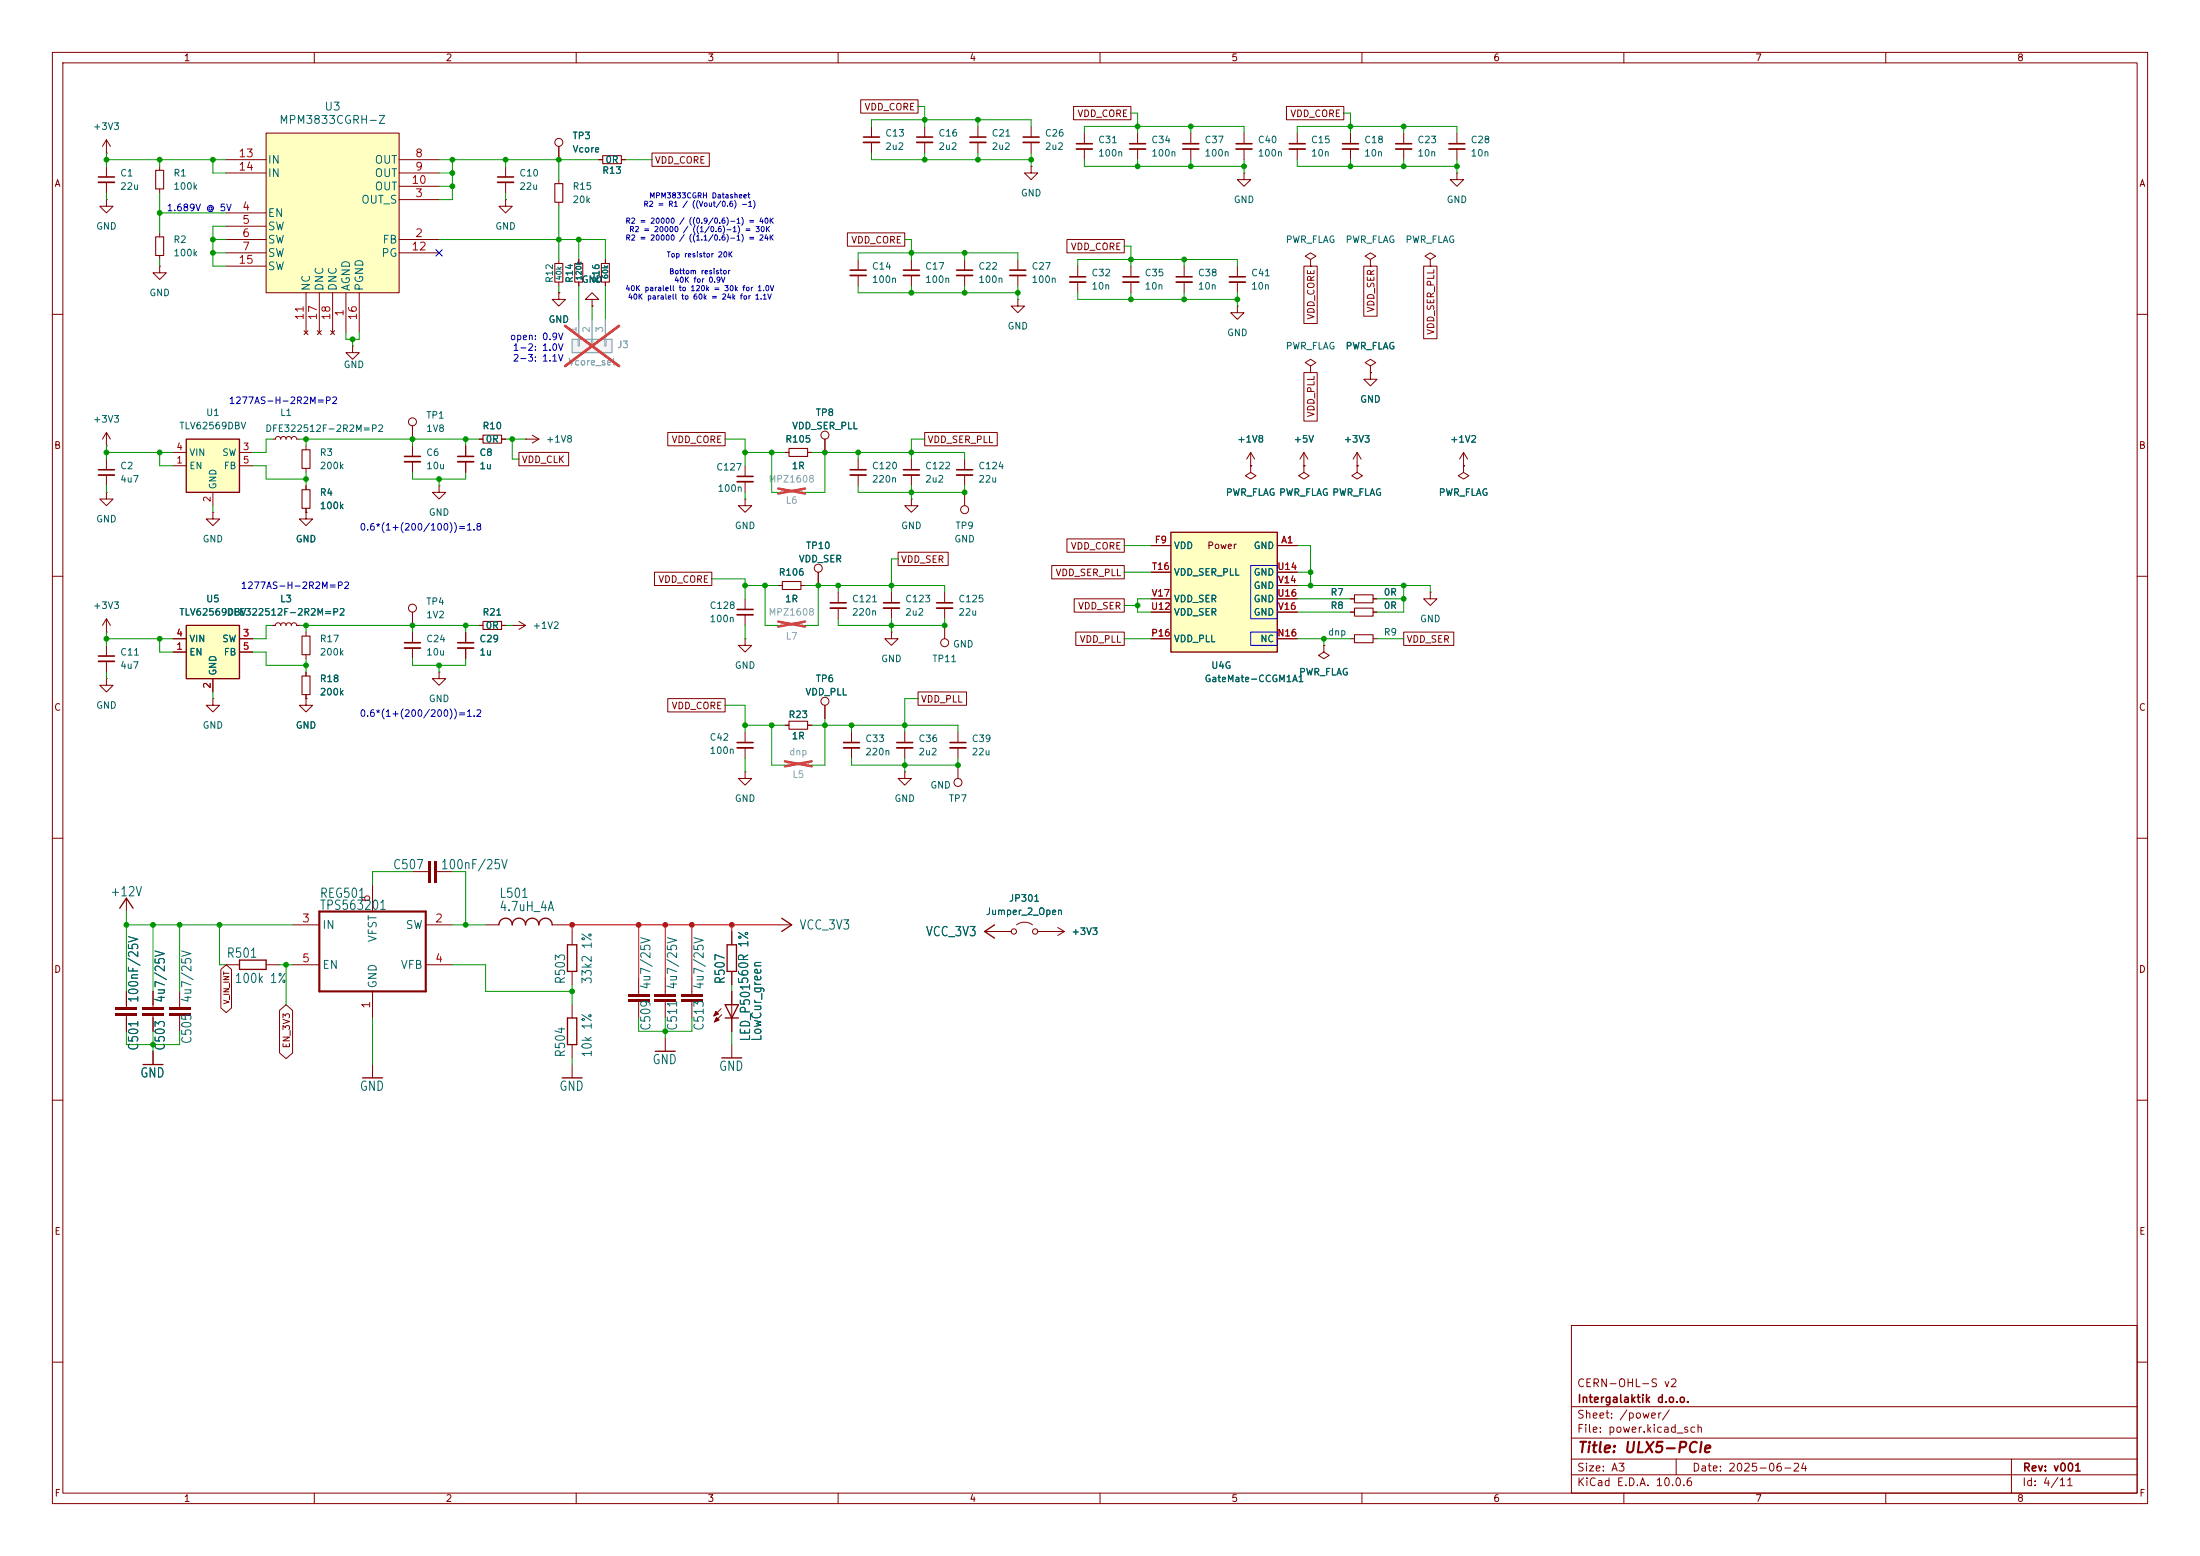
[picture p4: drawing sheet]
<svg xmlns="http://www.w3.org/2000/svg" width="420mm" height="297mm" viewBox="0 0 420 297" stroke-linecap="round" stroke-linejoin="round" font-family="sans-serif">
<g fill="none" stroke="#840000" stroke-width=".19">
<path d="M10 10h400v277h-400zM12 12h396v273h-396zM60 10v2M110 10v2M160 10v2M210 10v2M260 10v2M310 10v2M360 10v2M10 60h2M408 60h2M83.8 92.7v1.3h1.3l-1.3 1.3-1.3-1.3h1.3"/>
<path d="M83.8 92.7h.1M10 110h2M408 110h2M10 160h2M408 160h2M109.2 177.8v2.5M109.2 185.4v2.6M10 210h2M71.1 203.2v2.5M408 210h2M300 253h108v32h-108zM10 260h2"/>
<path d="M300 278.5h108M300 274.5h108M300 268.5h108M320 278.5v3M384 278.5v6.5M408 260h2M60 285v2M110 285v2M160 285v2M210 285v2M260 285v2M300 281.5h108"/>
<path d="M310 285v2M360 285v2"/>
</g>
<path d="M108.3 180.3h1.8v5.1h-1.8zM69.2 205.7h3.8" fill="none" stroke="#840000" stroke-width=".25"/>
<g fill="#840000">
<path d="M125 189.7h4v.5h-4z"/>
<path d="M125 190.8h4v.5h-4z"/>
</g>
<path d="M127 186.7v3M127 191.3v3" fill="none" stroke="#840000" stroke-width=".19"/>
<g fill="#840000">
<path d="M119.9 189.7h4.1v.5h-4.1z"/>
<path d="M119.9 190.8h4.1v.5h-4.1z"/>
</g>
<g fill="none" stroke="#840000" stroke-width=".19">
<path d="M20.3 29.2h.1M20.3 26.7l-.7 1.2M20.3 26.7l.8 1.2M20.3 26.7v2.5M20.3 94v1.3h1.3l-1.3 1.2-1.3-1.2h1.3M20.3 94h.1M20.3 87.6v2.1M20.3 90.7v2M58.4 97.8v1.3h1.3l-1.3 1.2-1.3-1.2h1.3M58.4 97.8h.1M58.4 92.7v.8M58.4 97v.8"/>
<path d="M78.7 81.3v2.5M78.7 85.1v2M78.7 88.1v2.1M88.9 85.1v2M88.9 88.1v2.1M91.4 83.8h.8M95.8 83.8h.7M139.7 177.8v2.5M121.9 186.7v3M121.9 191.3v3M127 198.1v2.6M137.7 192.5l-1.4 1.4"/>
<path d="M137.8 193.7l-1.4 1.4M139.7 185.4v2.6M139.7 189.2v7.7M139.7 199.4v2.5"/>
<circle cx="78.7" cy="80.5" r=".76"/>
</g>
<path d="M18.8 89.7h3M77.2 87.1h3.1M87.4 87.1h3" fill="none" stroke="#840000" stroke-width=".3"/>
<path d="M18.8 90.7h3M77.2 88.1h3.1M87.4 88.1h3" fill="none" stroke="#840000" stroke-width=".33"/>
<path d="M138.4 191.8h2.6l-1.3 2.5zM138.4 194.3h2.6M138.8 180.3h1.8v5.1h-1.8zM125.1 200.7h3.8M137.8 201.9h3.8" fill="none" stroke="#840000" stroke-width=".25"/>
<path d="M57.7 93.5h1.5v3.5h-1.5zM92.2 83.1h3.6v1.5h-3.6z" fill="none" stroke="#840000" stroke-width=".2"/>
<g fill="#840000" stroke="#840000" stroke-width=".19">
<path d="M136.7 193l.5 .5-.9 .4z"/>
<path d="M136.8 194.2l.5 .5-.9 .4z"/>
</g>
<g fill="#840000">
<path d="M130 189.7h4.1v.5h-4.1z"/>
<path d="M130 190.8h4.1v.5h-4.1z"/>
</g>
<path d="M52.1 83.8h.5l.1-.3 .4-.2 .3 .2 .2 .3 .1-.3 .4-.2 .4 .2 .1 .3 .2-.3 .3-.2 .4 .2 .1 .3 .2-.3 .3-.2 .4 .2 .1 .3h.5M92.7 176.5h2.5M105.4 176.5h2.5M109.2 191.8v2.5M109.2 199.4v2.5M132.1 186.7v3M132.1 191.3v3M109.2 203.2v2.5" fill="none" stroke="#840000" stroke-width=".19"/>
<path d="M95.2 176.5a1.27 1.27 0 0 1 1.3-1.2 1.27 1.27 0 0 1 1.3 1.2 1.27 1.27 0 0 1 1.3-1.2 1.27 1.27 0 0 1 1.2 1.2 1.27 1.27 0 0 1 1.3-1.2 1.27 1.27 0 0 1 1.3 1.2 1.27 1.27 0 0 1 1.2-1.2 1.27 1.27 0 0 1 1.3 1.2M108.3 194.3h1.8v5.1h-1.8zM107.3 205.7h3.8" fill="none" stroke="#840000" stroke-width=".25"/>
<g fill="#840000">
<path d="M82.8 164.3h.5v4.1h-.5z"/>
<path d="M81.8 164.3h.5v4.1h-.5z"/>
</g>
<path d="M20.3 85.1h.1M20.3 82.6l-.7 1.2M20.3 82.6l.8 1.2M20.3 82.6v2.5M78.7 166.4h3.1M83.3 166.4h3.1" fill="none" stroke="#840000" stroke-width=".19"/>
<path d="M35.6 83.8h10.1v10.2h-10.1z" fill="#ffffc2"/>
<path d="M35.6 83.8h10.1v10.2h-10.1zM149.2 175.3l1.9 1.2-1.9 1.3" fill="none" stroke="#840000" stroke-width=".25"/>
<g fill="none" stroke="#840000" stroke-width=".19">
<path d="M20.3 38.1v1.3h1.3l-1.3 1.2-1.3-1.2h1.3M20.3 38.1h.1M20.3 31.8v2M20.3 34.8v2M236.2 58.4v1.3h1.3l-1.3 1.3-1.3-1.3h1.3M236.2 58.4h.1M236.2 50.8v2M236.2 53.8v2.1M250.2 49.5l1-.6-1-.6-1 .6 1 .6v1.3M250.2 50.8h.1M261.6 49.5l1-.6-1-.6-1 .6 1 .6v1.3M261.6 50.8h.1"/>
<path d="M273 49.5l1.1-.6-1.1-.6-1 .6 1 .6v1.3M273 50.8h.1M250.2 69.9l1-.7-1-.6-1 .6 1 .7v1.2M250.2 71.1h.1M261.6 69.9l1-.7-1-.6-1 .6 1 .7v1.2M261.6 71.1h.1M261.6 71.1v1.3h1.3l-1.3 1.3-1.3-1.3h1.3M33 88.9h2.6M33 86.4h2.6M40.6 97.8v1.3h1.3l-1.3 1.2-1.2-1.2h1.2M40.6 97.8h.1M40.6 94v2.5"/>
<path d="M45.7 88.9h2.6M45.7 86.4h2.6M78.7 120.7v2M78.7 123.7v2M142.2 147.3v1.3h1.3l-1.3 1.3-1.2-1.3h1.2M142.2 147.3h.1M148.6 176.5h2.5"/>
</g>
<path d="M149.9 146.1h.5l.1-.4 .4-.2 .3 .2 .2 .4 .1-.4 .4-.2 .3 .2 .2 .4 .1-.4 .4-.2 .4 .2 .1 .4 .2-.4 .3-.2 .4 .2 .1 .4h.5" fill="none" stroke="#a1a1a1" stroke-width=".19"/>
<path d="M149.8 145.3l5.2 1M155 145.3l-5.2 1" fill="none" stroke="#e12e31" stroke-width=".46"/>
<path d="M18.8 33.8h3M234.7 52.8h3M77.2 122.7h3.1" fill="none" stroke="#840000" stroke-width=".3"/>
<path d="M18.8 34.8h3M234.7 53.8h3M77.2 123.7h3.1" fill="none" stroke="#840000" stroke-width=".33"/>
<path d="M50.8 25.4h25.4v30.5h-25.4z" fill="#ffffc2"/>
<g fill="none" stroke="#840000" stroke-width=".19">
<path d="M30.5 31.8v.7M30.5 36.1v.7M43.2 30.5h7.6M43.2 33h7.6M50.8 25.4h25.4v30.5h-25.4zM76.2 38.1h7.6M76.2 30.5h7.6M76.2 33h7.6M76.2 35.6h7.6M186.7 24.1v2.1M186.7 27.2v2M196.8 24.1v2.1"/>
<path d="M196.8 27.2v2M30.5 50.8v1.3h1.2l-1.2 1.2-1.3-1.2h1.3M30.5 50.8h.1M30.5 44.5v.7M30.5 48.8v.7M43.2 45.7h7.6M43.2 40.6h7.6M43.2 43.2h7.6M43.2 48.3h7.6M43.2 50.8h7.6M58.4 55.9v7.6M61 55.9v7.6"/>
<path d="M63.5 55.9v7.6M66 55.9v7.6M68.6 55.9v7.6M76.2 45.7h7.6M76.2 48.3h7.6M184.1 49.5v2.1M184.1 52.6v2M194.3 49.5v2.1M194.3 52.6v2M58 63.1l.8 .8M58.8 63.1l-.8 .8M60.6 63.1l.7 .8"/>
<path d="M61.3 63.1l-.7 .8M63.1 63.1l.8 .8M63.9 63.1l-.8 .8M67.3 66v1.3h1.3l-1.3 1.3-1.3-1.3h1.3M67.3 66h.1M142.2 95.3v1.2h1.3l-1.3 1.3-1.2-1.3h1.2M142.2 95.3h.1M142.2 88.9v2M142.2 91.9v2.1M149.9 86.4h.7M154.2 86.4h.7M157.5 83.8v2.6"/>
<path d="M174 95.3v1.2h1.3l-1.3 1.3-1.3-1.3h1.3M174 95.3h.1M174 87.6v2.1M174 90.7v2M184.1 87.6v2.1M184.1 90.7v2M184.1 94v2.5M97.8 119.4h.1M97.8 119.4h2.5M99.1 118.6l1.2 .8M100.3 119.4l-1.2 .7M172.7 147.3v1.3h1.3l-1.3 1.3-1.3-1.3h1.3"/>
<path d="M172.7 147.3h.1M182.9 146.1v2.5M188 177.8h5M194.1 176.5a2.54 2.54 0 0 1 3 0M198.1 177.8h5.1M200.7 177.8h.1M201.9 177l1.3 .8M203.2 177.8l-1.3 .8"/>
<circle cx="157.5" cy="83.1" r=".76"/>
<circle cx="184.1" cy="97.3" r=".76"/>
<circle cx="182.9" cy="149.4" r=".76"/>
<circle cx="193.5" cy="177.8" r=".51"/>
<circle cx="197.6" cy="177.8" r=".51"/>
</g>
<path d="M29.7 32.5h1.5v3.6h-1.5zM29.7 45.2h1.5v3.6h-1.5zM150.6 85.6h3.6v1.5h-3.6z" fill="none" stroke="#840000" stroke-width=".2"/>
<path d="M189.9 176.5l-1.9 1.3 1.9 1.3" fill="none" stroke="#840000" stroke-width=".25"/>
<path d="M185.2 26.2h3M195.3 26.2h3.1M182.6 51.6h3.1M192.8 51.6h3M140.7 90.9h3.1M172.5 89.7h3M182.6 89.7h3.1" fill="none" stroke="#840000" stroke-width=".3"/>
<path d="M185.2 27.2h3M195.3 27.2h3.1M182.6 52.6h3.1M192.8 52.6h3M140.7 91.9h3.1M172.5 90.7h3M182.6 90.7h3.1" fill="none" stroke="#840000" stroke-width=".33"/>
<path d="M148.6 94h.5l.1-.4 .4-.1 .4 .1 .1 .4 .2-.4 .3-.1 .4 .1 .1 .4 .2-.4 .3-.1 .4 .1 .1 .4 .2-.4 .4-.1 .3 .1 .2 .4h.5" fill="none" stroke="#a1a1a1" stroke-width=".19"/>
<path d="M148.6 93.2l5.1 1M153.7 93.2l-5.1 1" fill="none" stroke="#e12e31" stroke-width=".46"/>
<path d="M109.2 64.8h7.6v2.5h-7.6z" fill="#f0f0f0"/>
<path d="M109.2 64.8h7.6v2.5h-7.6z" fill="none" stroke="#a1a1a1" stroke-width=".25"/>
<path d="M110.4 64.8h.2v1.2h-.2zM110.5 61v3.8M112.9 64.8h.3v1.2h-.3zM113 61v3.8M115.4 64.8h.3v1.2h-.3zM115.6 61v3.8M148.6 119.4h.5l.1-.4 .4-.1 .4 .1 .1 .4 .2-.4 .3-.1 .4 .1 .1 .4 .2-.4 .3-.1 .4 .1 .1 .4 .2-.4 .4-.1 .3 .1 .2 .4h.5" fill="none" stroke="#a1a1a1" stroke-width=".19"/>
<path d="M107.9 62.2l10.3 7.7M118.2 62.2l-10.3 7.7M148.6 118.6l5.1 1M153.7 118.6l-5.1 1" fill="none" stroke="#e12e31" stroke-width=".46"/>
<g fill="none" stroke="#840000" stroke-width=".19">
<path d="M96.5 38.1v1.3h1.3l-1.3 1.2-1.3-1.2h1.3M96.5 38.1h.1M96.5 31.8v2M96.5 34.8v2M106.7 27.9v2.6M106.7 34.3v.8M106.7 38.6v.8M114.3 30.5h.8M118.6 30.5h.8M106.7 55.9v1.3h1.2l-1.2 1.2-1.3-1.2h1.3M106.7 55.9h.1M106.7 49.5v.8"/>
<path d="M106.7 53.8v.8M110.5 49.5v.8M110.5 53.8v.8M113 57.2h1.3l-1.3-1.3-1.2 1.3h1.2v1.2M113 58.4h.1M115.6 49.5v.8M115.6 53.8v.8M163.8 49.5v2.1M163.8 52.6v2M174 49.5v2.1M174 52.6v2M58.4 85.1v.8"/>
<path d="M58.4 89.4v.8M100.3 83.8h.1M100.3 83.8h2.6M101.6 83.1l1.3 .7M102.9 83.8l-1.3 .8M163.8 87.6v2.1M163.8 90.7v2M142.2 114.3v2M142.2 117.3v2.1M156.2 109.2v2.6M160 113v2.1M160 116.1v2"/>
<path d="M142.2 121.9v1.3h1.3l-1.3 1.3-1.2-1.3h1.2M142.2 121.9h.1M142.2 139.7v2M149.9 138.4h.7M154.2 138.4h.7M157.5 134.6v2.6M162.6 139.7v2M142.2 142.7v2.1M162.6 142.7v2.1"/>
<circle cx="106.7" cy="27.2" r=".76"/>
<circle cx="156.2" cy="108.5" r=".76"/>
<circle cx="157.5" cy="133.9" r=".76"/>
</g>
<path d="M95 33.8h3M162.3 51.6h3.1M172.5 51.6h3M162.3 89.7h3.1M140.7 116.3h3.1M158.5 115.1h3M140.7 141.7h3.1M161 141.7h3.1" fill="none" stroke="#840000" stroke-width=".3"/>
<path d="M95 34.8h3M162.3 52.6h3.1M172.5 52.6h3M162.3 90.7h3.1M140.7 117.3h3.1M158.5 116.1h3M140.7 142.7h3.1M161 142.7h3.1" fill="none" stroke="#840000" stroke-width=".33"/>
<path d="M105.9 35.1h1.5v3.5h-1.5zM115.1 29.7h3.5v1.5h-3.5zM105.9 50.3h1.5v3.5h-1.5zM109.7 50.3h1.6v3.5h-1.6zM114.8 50.3h1.5v3.5h-1.5zM57.7 85.9h1.5v3.5h-1.5zM150.6 137.7h3.6v1.5h-3.6z" fill="none" stroke="#840000" stroke-width=".2"/>
<g fill="#840000">
<path d="M27.2 192.3h4v.5h-4z"/>
<path d="M27.2 193.3h4v.5h-4z"/>
</g>
<g fill="none" stroke="#840000" stroke-width=".19">
<path d="M166.4 24.1v2.1M166.4 27.2v2M176.5 24.1v2.1M176.5 27.2v2M196.8 31.8v1.2h1.3l-1.3 1.3-1.2-1.3h1.2M196.8 31.8h.1M194.3 57.2v1.2h1.3l-1.3 1.3-1.3-1.3h1.3M194.3 57.2h.1M148.6 111.8h.8M152.9 111.8h.8M170.2 113v2.1M170.2 116.1v2"/>
<path d="M180.3 113v2.1M180.3 116.1v2M180.3 119.4v2.5M170.2 120.7v1.2h1.2l-1.2 1.3-1.3-1.3h1.3M170.2 120.7h.1M172.7 139.7v2M182.9 139.7v2M172.7 142.7v2.1M182.9 142.7v2.1M29.2 189.2v3.1M29.2 193.8v3.1"/>
<circle cx="180.3" cy="122.7" r=".76"/>
</g>
<path d="M149.4 111h3.5v1.5h-3.5z" fill="none" stroke="#840000" stroke-width=".2"/>
<path d="M164.8 26.2h3.1M175 26.2h3.1M168.7 115.1h3M178.8 115.1h3.1M171.2 141.7h3M181.4 141.7h3" fill="none" stroke="#840000" stroke-width=".3"/>
<path d="M164.8 27.2h3.1M175 27.2h3.1M168.7 116.1h3M178.8 116.1h3.1M171.2 142.7h3M181.4 142.7h3" fill="none" stroke="#840000" stroke-width=".33"/>
<path d="M223.5 101.6h20.3v22.9h-20.3z" fill="#ffffc2"/>
<path d="M223.5 101.6h20.3v22.9h-20.3z" fill="none" stroke="#840000" stroke-width=".25"/>
<g fill="none" stroke="#840000" stroke-width=".19">
<path d="M217.2 25.4v2M217.2 28.4v2.1M219.7 104.1h3.8M219.7 109.2h3.8M219.7 116.8h3.8M219.7 114.3h3.8M243.8 104.1h3.8M243.8 109.2h3.8M243.8 116.8h3.8M243.8 114.3h3.8M243.8 111.8h3.8M219.7 121.9h3.8"/>
<path d="M243.8 121.9h3.8"/>
</g>
<path d="M215.6 27.4h3.1" fill="none" stroke="#840000" stroke-width=".3"/>
<path d="M215.6 28.4h3.1" fill="none" stroke="#840000" stroke-width=".33"/>
<path d="M35.6 119.4h10.1v10.1h-10.1z" fill="#ffffc2"/>
<path d="M35.6 119.4h10.1v10.1h-10.1zM45.7 183.3h5.1v1.7h-5.1zM27.3 203.2h3.8" fill="none" stroke="#840000" stroke-width=".25"/>
<g fill="none" stroke="#840000" stroke-width=".19">
<path d="M237.5 33v1.3h1.3l-1.3 1.3-1.3-1.3h1.3M237.5 33h.1M237.5 25.4v2M237.5 28.4v2.1M247.6 25.4v2M247.6 28.4v2.1M257.8 25.4v2M257.8 28.4v2.1M268 25.4v2M268 28.4v2.1M278.1 25.4v2M278.1 28.4v2.1"/>
<path d="M205.7 50.8v2M205.7 53.8v2.1M238.8 88.9h.1M238.8 86.4l-.8 1.2M238.8 86.4l.7 1.2M238.8 86.4v2.5M279.4 88.9h.1M279.4 88.9v1.3l1 .6-1 .6-1-.6 1-.6M279.4 86.4l-.8 1.2M279.4 86.4l.8 1.2M279.4 86.4v2.5M20.3 118.1l-.7 1.3"/>
<path d="M20.3 118.1l.8 1.3M20.3 118.1v2.6M52.1 119.4h.5l.1-.4 .4-.1 .3 .1 .2 .4 .1-.4 .4-.1 .4 .1 .1 .4 .2-.4 .3-.1 .4 .1 .1 .4 .2-.4 .3-.1 .4 .1 .1 .4h.5M257.8 116.8h.8M257.8 114.3h.8M262.1 116.8h.8M262.1 114.3h.8M20.3 120.7h.1M33 124.5h2.6M33 121.9h2.6M40.6 133.4v1.2h1.3l-1.3 1.3-1.2-1.3h1.2M40.6 133.4h.1"/>
<path d="M40.6 129.5v2.6M45.7 124.5h2.6M45.7 121.9h2.6M58.4 120.7v.7M58.4 125v.7M58.4 128.3v.7M58.4 132.6v.8M83.8 128.3v1.2h1.3l-1.3 1.3-1.3-1.3h1.3M83.8 128.3h.1M252.7 123.2v1.3l1 .6-1 .6-1-.6 1-.6M252.7 123.2h.1M257.8 121.9h.8"/>
<path d="M262.1 121.9h.8M55.9 176.5h5.1M71.1 168.9v5.1M81.3 176.5h5.1M43.2 184.2h2.5M50.8 184.2h2.5M55.9 184.2h5.1M71.1 189.2v5.1M81.3 184.2h5.1M29.2 200.7v2.5"/>
</g>
<path d="M258.6 116.1h3.5v1.5h-3.5zM258.6 113.5h3.5v1.6h-3.5zM57.7 129h1.5v3.6h-1.5zM57.7 121.4h1.5v3.6h-1.5zM258.6 121.2h3.5v1.5h-3.5z" fill="none" stroke="#840000" stroke-width=".2"/>
<path d="M236 27.4h3M246.1 27.4h3.1M256.3 27.4h3M266.4 27.4h3.1M276.6 27.4h3.1M204.2 52.8h3.1" fill="none" stroke="#840000" stroke-width=".3"/>
<path d="M236 28.4h3M246.1 28.4h3.1M256.3 28.4h3M266.4 28.4h3.1M276.6 28.4h3.1M204.2 53.8h3.1" fill="none" stroke="#840000" stroke-width=".33"/>
<path d="M61 174h20.3v15.2h-20.3z" fill="none" stroke="#840000" stroke-width=".41"/>
<g fill="#840000">
<path d="M32.3 192.3h4v.5h-4z"/>
<path d="M32.3 193.3h4v.5h-4z"/>
</g>
<path d="M248.9 88.9v1.3l1 .6-1 .6-1-.6 1-.6M248.9 88.9h.1M34.3 189.2v3.1M34.3 193.8v3.1" fill="none" stroke="#840000" stroke-width=".19"/>
<g fill="#840000">
<path d="M22.1 192.3h4.1v.5h-4.1z"/>
<path d="M22.1 193.3h4.1v.5h-4.1z"/>
</g>
<g fill="none" stroke="#840000" stroke-width=".19">
<path d="M164.3 19h11v2.6h-11zM106.7 27.9v2.6M114.3 30.5h.8M118.6 30.5h.8M124.5 29.2h10.9v2.6h-10.9zM205 20.3h10.9v2.6h-10.9zM207 25.4v2M207 28.4v2.1M227.3 25.4v2M227.3 28.4v2.1M245.6 20.3h10.9v2.6h-10.9zM278.1 33v1.3h1.3l-1.3 1.3-1.2-1.3h1.2"/>
<path d="M278.1 33h.1M106.7 55.9h.1M110.5 49.5v.8M110.5 53.8v.8M113 58.4h.1M115.6 49.5v.8M115.6 53.8v.8M161.8 44.4h10.9v2.6h-10.9zM203.7 45.7h10.9v2.6h-10.9zM215.9 50.8v2M215.9 53.8v2.1M226.1 50.8v2"/>
<path d="M226.1 53.8v2.1M248.9 50.8h2.6v10.9h-2.6zM260.3 50.8h2.6v9.6h-2.6zM271.8 50.8h2.5v13.9h-2.5zM248.9 71.1h2.6v9.3h-2.6zM261.6 71.1h.1M58.4 97.8h.1M58.4 92.7v.8M58.4 97v.8M88.9 85.1v2M88.9 88.1v2.1M91.4 83.8h.8"/>
<path d="M95.8 83.8h.7M99.1 86.4h9.5v2.5h-9.5zM127.5 82.5h10.9v2.6h-10.9zM149.9 86.4h.7M154.2 86.4h.7M157.5 83.8v2.6M176.5 82.5h13.9v2.6h-13.9zM238.8 88.9v1.3l1 .6-1 .6-1.1-.6 1.1-.6M238.8 88.9h.1M248.9 88.9h.1M248.9 86.4l-.7 1.2M248.9 86.4l.8 1.2"/>
<path d="M248.9 86.4v2.5M259.1 88.9h.1M259.1 88.9v1.3l1 .6-1 .6-1-.6 1-.6M259.1 86.4l-.8 1.2M259.1 86.4l.7 1.2M259.1 86.4v2.5M279.4 88.9h.1M52.1 119.4h.5M56.6 119.4h.5M78.7 116.8v2.6M91.4 119.4h.8M95.8 119.4h.7"/>
<path d="M124.9 109.2h11v2.6h-11zM148.6 111.8h.8M152.9 111.8h.8M156.2 109.2v2.6M171.4 105.4h9.6v2.6h-9.6zM200.8 107.9h13.8v2.6h-13.8zM203.7 102.9h10.9v2.5h-10.9zM205.1 114.3h9.5v2.5h-9.5zM219.7 104.1h3.8M219.7 109.2h3.8M219.7 116.8h3.8M219.7 114.3h3.8"/>
<path d="M243.8 104.1h3.8M243.8 109.2h3.8M243.8 116.8h3.8M243.8 114.3h3.8M243.8 111.8h3.8M257.8 116.8h.8M257.8 114.3h.8M262.1 116.8h.8M262.1 114.3h.8M273 113v1.3h1.3l-1.3 1.3-1.2-1.3h1.2M273 113h.1M20.3 129.5v1.3h1.3l-1.3 1.3-1.3-1.3h1.3"/>
<path d="M20.3 129.5h.1M20.3 123.2v2M20.3 126.2v2.1M33 121.9h2.6M33 124.5h2.6M40.6 129.5v2.6M45.7 121.9h2.6M45.7 124.5h2.6M58.4 133.4v1.2h1.3l-1.3 1.3-1.3-1.3h1.3M58.4 133.4h.1M58.4 128.3v.7M58.4 132.6v.8"/>
<path d="M88.9 120.7v2M88.9 123.7v2M127.5 133.3h10.9v2.6h-10.9zM149.9 138.4h.7M154.2 138.4h.7M157.5 134.6v2.6M175.3 132.1h9.2v2.5h-9.2zM205.4 120.6h9.2v2.6h-9.2zM219.7 121.9h3.8M243.8 121.9h3.8M252.7 123.2h.1M268 120.6h9.5v2.6h-9.5z"/>
<path d="M24.1 171.5v2.5M139.7 177.8v2.5M188 177.8h5M198.1 177.8h2.6M200.7 177.8h.1M24.1 189.2v3.1M24.1 193.8v3.1M29.2 189.2v2.6M29.2 194.3v2.6M42.2 185l1-.8 1 .8v7.4l-1 .9-1-.9zM53.4 192.9l1.2-1.1 1.3 1.1v8.1l-1.3 1.1-1.2-1.1zM139.7 185.4v2.6"/>
<path d="M139.7 189.2v2.6M139.7 194.3v2.6M29.2 200.7v2.5"/>
<circle cx="78.7" cy="116.1" r=".76"/>
</g>
<path d="M205.5 27.4h3M225.8 27.4h3.1M214.4 52.8h3M224.5 52.8h3.1M18.8 125.2h3M87.4 122.7h3" fill="none" stroke="#840000" stroke-width=".3"/>
<path d="M205.5 28.4h3M225.8 28.4h3.1M214.4 53.8h3M224.5 53.8h3.1M18.8 126.2h3M87.4 123.7h3" fill="none" stroke="#840000" stroke-width=".33"/>
<path d="M22.9 173.4l1.2-1.9 1.3 1.9" fill="none" stroke="#840000" stroke-width=".25"/>
<path d="M92.2 118.6h3.6v1.5h-3.6z" fill="none" stroke="#840000" stroke-width=".2"/>
<g fill="none" stroke="#009600" stroke-width=".19">
<path d="M20.3 30.5h22.9M20.3 29.2v2.6M20.3 36.8v1.3M30.5 30.5v1.3M30.5 36.8v7.7M40.6 30.5v2.5h2.6M83.8 30.5h30.5M83.8 33h2.6M83.8 35.6h2.6M86.4 30.5v7.6h-2.6M96.5 30.5v1.3M96.5 36.8v1.3"/>
<path d="M106.7 30.5v3.8M106.7 39.4v10.1M119.4 30.5h5.1M166.4 24.1v-1.2h30.4v1.2M166.4 29.2v1.3h30.4M175.3 20.3h1.2v3.8M176.5 29.2v1.3M186.7 22.9v1.2M186.7 29.2v1.3M196.8 29.2v2.6M207 30.5v1.3h30.5M207 25.4v-1.3h30.5v1.3"/>
<path d="M215.9 21.6h1.3v3.8M217.2 30.5v1.3M227.3 24.1v1.3M227.3 30.5v1.3M237.5 30.5v2.5M247.6 30.5v1.3h30.5M247.6 25.4v-1.3h30.5v1.3M256.5 21.6h1.3v3.8M257.8 30.5v1.3M268 24.1v1.3M268 30.5v1.3M278.1 30.5v2.5"/>
<path d="M30.5 40.6h12.7M30.5 49.5v1.3M40.6 48.3h2.6M40.6 45.7h2.6M43.2 43.2h-2.6v7.6h2.6M83.8 45.7h31.8v3.8M106.7 54.6v1.3M110.5 45.7v3.8M110.5 54.6v6.4M113 58.4v2.6M115.6 54.6v6.4M163.8 49.5v-1.2h30.5v1.2"/>
<path d="M163.8 54.6v1.3h30.5M172.7 45.7h1.3v3.8M174 54.6v1.3M184.1 48.3v1.2M184.1 54.6v1.3M194.3 54.6v2.6M205.7 50.8v-1.3h30.5v1.3M205.7 55.9v1.3h30.5M214.6 47h1.3v3.8M215.9 55.9v1.3M226.1 49.5v1.3M226.1 55.9v1.3"/>
<path d="M236.2 55.9v2.5M66 63.5v1.3h2.6v-1.3M67.3 64.8v1.2M20.3 85.1v2.5M20.3 92.7v1.3M20.3 86.4h12.7M30.5 86.4v2.5h2.5M40.6 96.5v1.3M48.3 88.9h2.5v2.5h7.6M52.1 83.8h-1.3v2.6h-2.5M57.1 83.8h34.3M58.4 83.8v1.3"/>
<path d="M58.4 90.2v2.5M78.7 90.2v1.2h10.2v-1.2M78.7 83.8v1.3M83.8 91.4v1.3M88.9 83.8v1.3M96.5 83.8h3.8M97.8 83.8v3.8h1.3M138.4 83.8h3.8v5.1M142.2 94v1.3M142.2 86.4h7.7M147.3 86.4v7.6h1.3M154.9 86.4h29.2v1.2"/>
<path d="M157.5 86.4v7.6h-3.8M163.8 92.7v1.3h20.3v-1.3M163.8 86.4v1.2M174 92.7v2.6M176.5 83.8h-2.5v3.8M52.1 119.4h-1.3v2.5h-2.5M57.1 119.4h34.3M58.4 119.4v1.3M78.7 119.4v1.3M88.9 119.4v1.3M96.5 119.4h1.3M135.9 110.5h6.3v3.8"/>
<path d="M142.2 119.4v2.5M142.2 111.8h6.4M146 111.8v7.6h2.6M153.7 111.8h26.6v1.2M156.2 111.8v7.6h-2.5M160 118.1v1.3h20.3v-1.3M160 111.8v1.2M170.2 118.1v2.6M171.4 106.7h-1.2v6.3M214.6 109.2h5.1M214.6 104.1h5.1M214.6 115.6h2.6"/>
<path d="M219.7 114.3h-2.5v2.5h2.5M247.6 116.8h10.2M247.6 111.8h25.4v1.2M247.6 114.3h10.2M247.6 109.2h2.6M247.6 104.1h2.6v7.7M262.9 114.3h5.1M268 111.8v5h-5.1M20.3 120.7v2.5M20.3 128.3v1.2M20.3 121.9h12.7M30.5 121.9v2.6h2.5"/>
<path d="M40.6 132.1v1.3M48.3 124.5h2.5v2.5h7.6M58.4 125.7v2.6M78.7 125.7v1.3h10.2v-1.3M83.8 127v1.3M138.4 134.6h3.8v5.1M142.2 138.4h7.7M147.3 138.4v7.7h2.6M154.9 138.4h28v1.3M157.5 137.2v8.9h-2.6M162.6 138.4v1.3M175.3 133.4h-2.6v6.3"/>
<path d="M214.6 121.9h5.1M247.6 121.9h10.2M252.7 121.9v1.3M262.9 121.9h5.1M142.2 144.8v2.5M162.6 144.8v1.3h20.3v-1.3M172.7 144.8v2.5M24.1 176.5h31.8M24.1 174v15.2M29.2 176.5v12.7M34.3 176.5v12.7M41.9 176.5v7.7h1.3"/>
<path d="M78.7 166.4h-7.6v2.5M86.4 176.5h6.3M86.4 166.4h2.5v10.1M24.1 196.9v2.5h10.2v-2.5M29.2 196.9v3.8M53.3 184.2h2.6M54.6 184.2v7.6M71.1 194.3v8.9M86.4 184.2h6.3v5h16.5M109.2 188v3.8M121.9 194.3v2.6h10.2v-2.6M127 194.3v3.8"/>
<path d="M139.7 188v1.2M139.7 196.9v2.5M109.2 201.9v1.3"/>
</g>
<path d="M107.9 176.5h40.7M109.2 176.5v1.3M121.9 176.5v10.2M127 176.5v10.2M132.1 176.5v10.2M139.7 176.5v1.3" fill="none" stroke="#f00" stroke-width=".19"/>
<path d="M83.2 47.7l1.2 1.2M84.4 47.7l-1.2 1.2" fill="none" stroke="#000084" stroke-width=".19"/>
<path d="M238.8 108h5v10.1h-5zM238.8 120.7h5v2.5h-5z" fill="none" stroke="#0000c2" stroke-width=".19"/>
<path d="M110.5 61v3.8M113 61v3.8M115.6 61v3.8" fill="none" stroke="#a1a1a1" stroke-width=".19"/>
<path d="M107.9 62.2l10.3 7.7M118.2 62.2l-10.3 7.7" fill="none" stroke="#e12e31" stroke-width=".46"/>
<g fill="#009600" stroke="#009600" stroke-width=".19">
<circle cx="278.1" cy="31.8" r=".46"/>
<circle cx="227.3" cy="24.1" r=".46"/>
<circle cx="257.8" cy="24.1" r=".46"/>
<circle cx="268" cy="24.1" r=".46"/>
<circle cx="257.8" cy="31.8" r=".46"/>
<circle cx="215.9" cy="49.5" r=".46"/>
<circle cx="217.2" cy="31.8" r=".46"/>
<circle cx="215.9" cy="57.2" r=".46"/>
<circle cx="217.2" cy="24.1" r=".46"/>
<circle cx="250.2" cy="109.2" r=".46"/>
<circle cx="268" cy="114.3" r=".46"/>
<circle cx="268" cy="111.8" r=".46"/>
<circle cx="250.2" cy="111.8" r=".46"/>
<circle cx="252.7" cy="121.9" r=".46"/>
<circle cx="226.1" cy="49.5" r=".46"/>
<circle cx="236.2" cy="57.2" r=".46"/>
<circle cx="226.1" cy="57.2" r=".46"/>
<circle cx="237.5" cy="31.8" r=".46"/>
<circle cx="227.3" cy="31.8" r=".46"/>
<circle cx="268" cy="31.8" r=".46"/>
<circle cx="176.5" cy="30.5" r=".46"/>
<circle cx="174" cy="48.3" r=".46"/>
<circle cx="174" cy="86.4" r=".46"/>
<circle cx="174" cy="55.9" r=".46"/>
<circle cx="174" cy="94" r=".46"/>
<circle cx="106.7" cy="45.7" r=".46"/>
<circle cx="184.1" cy="94" r=".46"/>
<circle cx="162.6" cy="138.4" r=".46"/>
<circle cx="172.7" cy="146.1" r=".46"/>
<circle cx="109.2" cy="189.2" r=".46"/>
<circle cx="127" cy="196.9" r=".46"/>
<circle cx="88.9" cy="176.5" r=".46"/>
<circle cx="78.7" cy="83.8" r=".46"/>
<circle cx="88.9" cy="83.8" r=".46"/>
<circle cx="83.8" cy="91.4" r=".46"/>
<circle cx="97.8" cy="83.8" r=".46"/>
<circle cx="67.3" cy="64.8" r=".46"/>
<circle cx="96.5" cy="30.5" r=".46"/>
<circle cx="106.7" cy="30.5" r=".46"/>
<circle cx="86.4" cy="35.6" r=".46"/>
<circle cx="86.4" cy="30.5" r=".46"/>
<circle cx="86.4" cy="33" r=".46"/>
<circle cx="110.5" cy="45.7" r=".46"/>
<circle cx="170.2" cy="119.4" r=".46"/>
<circle cx="160" cy="111.8" r=".46"/>
<circle cx="156.2" cy="111.8" r=".46"/>
<circle cx="170.2" cy="111.8" r=".46"/>
<circle cx="142.2" cy="111.8" r=".46"/>
<circle cx="146" cy="111.8" r=".46"/>
<circle cx="182.9" cy="146.1" r=".46"/>
<circle cx="180.3" cy="119.4" r=".46"/>
<circle cx="172.7" cy="138.4" r=".46"/>
<circle cx="217.2" cy="115.6" r=".46"/>
<circle cx="147.3" cy="86.4" r=".46"/>
<circle cx="157.5" cy="86.4" r=".46"/>
<circle cx="163.8" cy="86.4" r=".46"/>
<circle cx="142.2" cy="86.4" r=".46"/>
<circle cx="184.1" cy="48.3" r=".46"/>
<circle cx="186.7" cy="22.9" r=".46"/>
<circle cx="194.3" cy="55.9" r=".46"/>
<circle cx="176.5" cy="22.9" r=".46"/>
<circle cx="186.7" cy="30.5" r=".46"/>
<circle cx="196.8" cy="30.5" r=".46"/>
<circle cx="184.1" cy="55.9" r=".46"/>
<circle cx="147.3" cy="138.4" r=".46"/>
<circle cx="157.5" cy="138.4" r=".46"/>
<circle cx="142.2" cy="138.4" r=".46"/>
<circle cx="58.4" cy="91.4" r=".46"/>
<circle cx="58.4" cy="83.8" r=".46"/>
<circle cx="30.5" cy="86.4" r=".46"/>
<circle cx="20.3" cy="86.4" r=".46"/>
<circle cx="20.3" cy="30.5" r=".46"/>
<circle cx="30.5" cy="30.5" r=".46"/>
<circle cx="30.5" cy="40.6" r=".46"/>
<circle cx="40.6" cy="45.7" r=".46"/>
<circle cx="40.6" cy="48.3" r=".46"/>
<circle cx="40.6" cy="30.5" r=".46"/>
<circle cx="88.9" cy="119.4" r=".46"/>
<circle cx="78.7" cy="119.4" r=".46"/>
<circle cx="83.8" cy="127" r=".46"/>
<circle cx="54.6" cy="184.2" r=".46"/>
<circle cx="30.5" cy="121.9" r=".46"/>
<circle cx="58.4" cy="119.4" r=".46"/>
<circle cx="20.3" cy="121.9" r=".46"/>
<circle cx="58.4" cy="127" r=".46"/>
<circle cx="29.2" cy="176.5" r=".46"/>
<circle cx="34.3" cy="176.5" r=".46"/>
<circle cx="41.9" cy="176.5" r=".46"/>
<circle cx="29.2" cy="199.4" r=".46"/>
<circle cx="24.1" cy="176.5" r=".46"/>
</g>
<g fill="#f00" stroke="#f00" stroke-width=".19">
<circle cx="139.7" cy="176.5" r=".46"/>
<circle cx="132.1" cy="176.5" r=".46"/>
<circle cx="127" cy="176.5" r=".46"/>
<circle cx="121.9" cy="176.5" r=".46"/>
<circle cx="109.2" cy="176.5" r=".46"/>
</g>
<text font-size="2" fill="#840000" x="301" y="277.8">Title: ULX5-PCIe</text>
<g font-size="1.8" fill="#006464">
<text x="74.9" y="166.4">C507</text>
<text x="84.1" y="166.4">100nF/25V</text>
<text x="21" y="171.5">+12V</text>
<text x="60.9" y="171.8">REG501</text>
<text x="95.2" y="171.8">L501</text>
<text x="60.9" y="174.1">TPS563201</text>
<text x="95.2" y="174.4">4.7uH_4A</text>
<text x="152.5" y="177.9">VCC_3V3</text>
<text x="176.6" y="179.2">VCC_3V3</text>
<text x="43.2" y="183.3">R501</text>
<text x="26.8" y="191.5" transform="rotate(-90 26.8 191.5)">100nF/25V</text>
<text x="31.9" y="191.5" transform="rotate(-90 31.9 191.5)">4u7/25V</text>
<text x="37" y="191.5" transform="rotate(-90 37 191.5)">4u7/25V</text>
<text x="44.7" y="188.1">100k 1%</text>
<text x="108.3" y="188" transform="rotate(-90 108.3 188)">R503</text>
<text x="113.4" y="188" transform="rotate(-90 113.4 188)">33k2 1%</text>
<text x="124.6" y="189" transform="rotate(-90 124.6 189)">4u7/25V</text>
<text x="129.7" y="189" transform="rotate(-90 129.7 189)">4u7/25V</text>
<text x="134.8" y="189" transform="rotate(-90 134.8 189)">4u7/25V</text>
<text x="138.8" y="188" transform="rotate(-90 138.8 188)">R507</text>
<text x="124.6" y="196.9" transform="rotate(-90 124.6 196.9)">C509</text>
<text x="129.7" y="196.9" transform="rotate(-90 129.7 196.9)">C511</text>
<text x="134.8" y="196.9" transform="rotate(-90 134.8 196.9)">C513</text>
<text x="26.8" y="200.7" transform="rotate(-90 26.8 200.7)">C501</text>
<text x="31.9" y="200.7" transform="rotate(-90 31.9 200.7)">C503</text>
<text x="37" y="199.4" transform="rotate(-90 37 199.4)">C505</text>
<text x="108.3" y="201.9" transform="rotate(-90 108.3 201.9)">R504</text>
<text x="113.4" y="201.9" transform="rotate(-90 113.4 201.9)">10k 1%</text>
<text x="124.4" y="203.6">GND</text>
<text x="143.6" y="198.9" transform="rotate(-90 143.6 198.9)">LED_P501560R 1%</text>
<text x="145.8" y="198.9" transform="rotate(-90 145.8 198.9)">LowCur_green</text>
<text x="26.7" y="206.1">GND</text>
<text x="68.6" y="208.7">GND</text>
<text x="106.7" y="208.7">GND</text>
<text x="137.1" y="204.8">GND</text>
</g>
<g font-size="1.5" fill="#006464">
<text x="61.8" y="21.5">U3</text>
<text x="53.2" y="24">MPM3833CGRH-Z</text>
<text x="51" y="31.6">IN</text>
<text x="51" y="34.2">IN</text>
<text x="71.4" y="31.6">OUT</text>
<text x="71.4" y="34.2">OUT</text>
<text x="51" y="41.8">EN</text>
<text x="68.8" y="39.2">OUT_S</text>
<text x="71.4" y="36.7">OUT</text>
<text x="51" y="44.3">SW</text>
<text x="51" y="46.9">SW</text>
<text x="72.9" y="46.9">FB</text>
<text x="51" y="49.4">SW</text>
<text x="51" y="51.9">SW</text>
<text x="72.7" y="49.4">PG</text>
<text x="59.6" y="55.7" transform="rotate(-90 59.6 55.7)">NC</text>
<text x="62.1" y="55.7" transform="rotate(-90 62.1 55.7)">DNC</text>
<text x="64.6" y="55.7" transform="rotate(-90 64.6 55.7)">DNC</text>
<text x="67.2" y="55.7" transform="rotate(-90 67.2 55.7)">AGND</text>
<text x="69.7" y="55.7" transform="rotate(-90 69.7 55.7)">PGND</text>
<text x="61.4" y="177.7">IN</text>
<text x="72.3" y="180" transform="rotate(-90 72.3 180)">VFST</text>
<text x="77.3" y="177.7">SW</text>
<text x="61.4" y="185.3">EN</text>
<text x="76.4" y="185.3">VFB</text>
<text x="72.3" y="188.8" transform="rotate(-90 72.3 188.8)">GND</text>
</g>
<g font-size="1.5" fill="#a90000">
<text x="45.4" y="30.4">13</text>
<text x="45.4" y="32.9">14</text>
<text x="78.4" y="35.5">10</text>
<text x="79.1" y="30.4">8</text>
<text x="79.1" y="32.9">9</text>
<text x="46.1" y="40.5">4</text>
<text x="79.1" y="38">3</text>
<text x="46.1" y="43.1">5</text>
<text x="46.1" y="45.6">6</text>
<text x="79.1" y="45.6">2</text>
<text x="45.4" y="50.7">15</text>
<text x="46.1" y="48.2">7</text>
<text x="78.4" y="48.2">12</text>
<text x="58.3" y="61.3" transform="rotate(-90 58.3 61.3)">11</text>
<text x="60.9" y="61.3" transform="rotate(-90 60.9 61.3)">17</text>
<text x="63.4" y="61.3" transform="rotate(-90 63.4 61.3)">18</text>
<text x="65.9" y="60.6" transform="rotate(-90 65.9 60.6)">1</text>
<text x="68.5" y="61.3" transform="rotate(-90 68.5 61.3)">16</text>
<text x="71" y="172.3" transform="rotate(-90 71 172.3)">6</text>
<text x="57.5" y="176.4">3</text>
<text x="82.9" y="176.4">2</text>
<text x="57.5" y="184.1">5</text>
<text x="82.9" y="184.1">4</text>
<text x="71" y="192.6" transform="rotate(-90 71 192.6)">1</text>
</g>
<g font-size="1.5" fill="#840000">
<text x="300.9" y="265.1">CERN-OHL-S v2</text>
<text x="301" y="268.1">Intergalaktik d.o.o.</text>
<text x="300.9" y="273.8">File: power.kicad_sch</text>
<text x="300.9" y="271.1">Sheet: /power/</text>
<text x="300.9" y="281.2">Size: A3</text>
<text x="322.9" y="281.2">Date: 2025-06-24</text>
<text x="386" y="281.2">Rev: v001</text>
<text x="300.9" y="284">KiCad E.D.A. 10.0.6</text>
<text x="385.9" y="284">Id: 4/11</text>
</g>
<g font-size="1.3" fill="#840000">
<text x="35" y="12">1</text>
<text x="85" y="12">2</text>
<text x="135" y="12">3</text>
<text x="185" y="12">4</text>
<text x="235" y="12">5</text>
<text x="285" y="12">6</text>
<text x="335" y="12">7</text>
<text x="385" y="12">8</text>
<text x="164.9" y="21.4">VDD_CORE</text>
<text x="205.6" y="22.6">VDD_CORE</text>
<text x="246.2" y="22.6">VDD_CORE</text>
<text x="10.3" y="36">A</text>
<text x="124.9" y="31.5">VDD_CORE</text>
<text x="408.3" y="36">A</text>
<text x="162.4" y="46.8">VDD_CORE</text>
<text x="204.3" y="48">VDD_CORE</text>
<text x="262.7" y="59.7" transform="rotate(-90 262.7 59.7)">VDD_SER</text>
<text x="251.2" y="61.1" transform="rotate(-90 251.2 61.1)">VDD_CORE</text>
<text x="274.1" y="64" transform="rotate(-90 274.1 64)">VDD_SER_PLL</text>
<text x="251.2" y="79.7" transform="rotate(-90 251.2 79.7)">VDD_PLL</text>
<text x="10.2" y="86">B</text>
<text x="99.5" y="88.7">VDD_CLK</text>
<text x="128.1" y="84.9">VDD_CORE</text>
<text x="177" y="84.9">VDD_SER_PLL</text>
<text x="408.2" y="86">B</text>
<text x="171.9" y="107.7">VDD_SER</text>
<text x="204.3" y="105.2">VDD_CORE</text>
<text x="230.4" y="105.1">Power</text>
<text x="125.6" y="111.5">VDD_CORE</text>
<text x="201.4" y="110.3">VDD_SER_PLL</text>
<text x="205.7" y="116.6">VDD_SER</text>
<text x="206" y="123">VDD_PLL</text>
<text x="268.4" y="123">VDD_SER</text>
<text x="10.2" y="136">C</text>
<text x="128.1" y="135.7">VDD_CORE</text>
<text x="175.7" y="134.4">VDD_PLL</text>
<text x="408.2" y="136">C</text>
<text x="10.2" y="186">D</text>
<text x="408.2" y="186">D</text>
<text x="10.3" y="236">E</text>
<text x="408.3" y="236">E</text>
<text x="10.3" y="286">F</text>
<text x="35" y="287">1</text>
<text x="85" y="287">2</text>
<text x="135" y="287">3</text>
<text x="185" y="287">4</text>
<text x="235" y="287">5</text>
<text x="285" y="287">6</text>
<text x="335" y="287">7</text>
<text x="385" y="287">8</text>
<text x="408.3" y="286">F</text>
</g>
<g font-size="1.3" fill="#006464">
<text x="17.7" y="25.1">+3V3</text>
<text x="109.2" y="26.9">TP3</text>
<text x="109.2" y="29.4">Vcore</text>
<text x="168.9" y="26.4">C13</text>
<text x="168.9" y="28.9">2u2</text>
<text x="179.1" y="26.4">C16</text>
<text x="179.1" y="28.9">2u2</text>
<text x="189.2" y="26.4">C21</text>
<text x="189.2" y="28.9">2u2</text>
<text x="199.4" y="26.4">C26</text>
<text x="199.4" y="28.9">2u2</text>
<text x="209.5" y="27.6">C31</text>
<text x="219.7" y="27.6">C34</text>
<text x="229.9" y="27.6">C37</text>
<text x="240" y="27.6">C40</text>
<text x="250.2" y="27.6">C15</text>
<text x="260.3" y="27.6">C18</text>
<text x="270.5" y="27.6">C23</text>
<text x="280.7" y="27.6">C28</text>
<text x="22.8" y="34">C1</text>
<text x="33" y="34">R1</text>
<text x="99" y="34">C10</text>
<text x="114.9" y="33.5">R13</text>
<text x="115.5" y="31.4">0R</text>
<text x="209.5" y="30.2">100n</text>
<text x="219.7" y="30.2">100n</text>
<text x="229.9" y="30.2">100n</text>
<text x="240" y="30.2">100n</text>
<text x="250.2" y="30.2">10n</text>
<text x="260.3" y="30.2">10n</text>
<text x="270.5" y="30.2">10n</text>
<text x="280.7" y="30.2">10n</text>
<text x="22.8" y="36.5">22u</text>
<text x="33" y="36.5">100k</text>
<text x="99" y="36.5">22u</text>
<text x="109.2" y="36.5">R15</text>
<text x="109.2" y="39.1">20k</text>
<text x="194.8" y="37.8">GND</text>
<text x="235.4" y="39.1">GND</text>
<text x="276.1" y="39.1">GND</text>
<text x="18.3" y="44.1">GND</text>
<text x="33" y="46.7">R2</text>
<text x="94.5" y="44.1">GND</text>
<text x="245.3" y="46.7">PWR_FLAG</text>
<text x="256.8" y="46.7">PWR_FLAG</text>
<text x="268.2" y="46.7">PWR_FLAG</text>
<text x="33" y="49.2">100k</text>
<text x="166.4" y="51.8">C14</text>
<text x="176.5" y="51.8">C17</text>
<text x="186.7" y="51.8">C22</text>
<text x="196.8" y="51.8">C27</text>
<text x="208.3" y="53">C32</text>
<text x="218.4" y="53">C35</text>
<text x="228.6" y="53">C38</text>
<text x="238.7" y="53">C41</text>
<text x="28.4" y="56.8">GND</text>
<text x="105.9" y="54.1" transform="rotate(-90 105.9 54.1)">R12</text>
<text x="109.7" y="54.1" transform="rotate(-90 109.7 54.1)">R14</text>
<text x="111" y="54.3">GND</text>
<text x="114.8" y="54.1" transform="rotate(-90 114.8 54.1)">R16</text>
<text x="166.4" y="54.3">100n</text>
<text x="176.5" y="54.3">100n</text>
<text x="186.7" y="54.3">100n</text>
<text x="196.8" y="54.3">100n</text>
<text x="208.3" y="55.6">10n</text>
<text x="218.4" y="55.6">10n</text>
<text x="228.6" y="55.6">10n</text>
<text x="238.7" y="55.6">10n</text>
<text x="104.6" y="61.9">GND</text>
<text x="192.2" y="63.2">GND</text>
<text x="234.2" y="64.5">GND</text>
<text x="65.5" y="70.6">GND</text>
<text x="245.3" y="67">PWR_FLAG</text>
<text x="256.8" y="67">PWR_FLAG</text>
<text x="259.6" y="77.2">GND</text>
<text x="17.7" y="81">+3V3</text>
<text x="34.1" y="82.2">TLV62569DBV</text>
<text x="39.2" y="79.7">U1</text>
<text x="50.5" y="82.8">DFE322512F-2R2M=P2</text>
<text x="53.4" y="79.7">L1</text>
<text x="81.3" y="80.2">TP1</text>
<text x="81.3" y="82.8">1V8</text>
<text x="92" y="82.2">R10</text>
<text x="151.1" y="82.2">VDD_SER_PLL</text>
<text x="155.6" y="79.7">TP8</text>
<text x="22.8" y="89.9">C2</text>
<text x="36" y="89.9">EN</text>
<text x="36" y="87.3">VIN</text>
<text x="42.3" y="87.3">SW</text>
<text x="42.6" y="89.9">FB</text>
<text x="60.9" y="87.3">R3</text>
<text x="60.9" y="89.9">200k</text>
<text x="81.3" y="87.3">C6</text>
<text x="81.3" y="89.9">10u</text>
<text x="91.4" y="87.3">C8</text>
<text x="91.4" y="89.9">1u</text>
<text x="92.6" y="84.8">0R</text>
<text x="104.1" y="84.8">+1V8</text>
<text x="149.8" y="84.8">R105</text>
<text x="151" y="89.9">1R</text>
<text x="166.4" y="89.9">C120</text>
<text x="176.5" y="89.9">C122</text>
<text x="186.7" y="89.9">C124</text>
<text x="236.1" y="84.8">+1V8</text>
<text x="246.9" y="84.8">+5V</text>
<text x="256.4" y="84.8">+3V3</text>
<text x="276.7" y="84.8">+1V2</text>
<text x="22.8" y="92.4">4u7</text>
<text x="41.6" y="93.5" transform="rotate(-90 41.6 93.5)">GND</text>
<text x="60.9" y="94.9">R4</text>
<text x="136.6" y="90.1">C127</text>
<text x="136.9" y="94.2">100n</text>
<text x="166.4" y="92.4">220n</text>
<text x="176.5" y="92.4">2u2</text>
<text x="186.7" y="92.4">22u</text>
<text x="233.9" y="94.9">PWR_FLAG PWR_FLAG PWR_FLAG</text>
<text x="274.6" y="94.9">PWR_FLAG</text>
<text x="18.3" y="100">GND</text>
<text x="60.9" y="97.5">100k</text>
<text x="81.8" y="98.8">GND</text>
<text x="140.2" y="101.3">GND</text>
<text x="171.9" y="101.3">GND</text>
<text x="182.3" y="101.3">TP9</text>
<text x="38.6" y="103.8">GND</text>
<text x="56.4" y="103.8">GND</text>
<text x="152.4" y="107.6">VDD_SER</text>
<text x="153.8" y="105.1">TP10</text>
<text x="182.1" y="103.8">GND</text>
<text x="224" y="105.1">VDD</text>
<text x="239.2" y="105.1">GND</text>
<text x="148.6" y="110.2">R106</text>
<text x="224" y="110.2">VDD_SER_PLL</text>
<text x="239.2" y="110.2">GND</text>
<text x="239.2" y="112.7">GND</text>
<text x="253.9" y="114">R7</text>
<text x="264.1" y="114">0R</text>
<text x="17.7" y="116.5">+3V3</text>
<text x="34.1" y="117.8">TLV62569DBV</text>
<text x="39.2" y="115.3">U5</text>
<text x="43.2" y="117.8">DFE322512F-2R2M=P2</text>
<text x="53.4" y="115.3">L3</text>
<text x="81.3" y="115.8">TP4</text>
<text x="81.3" y="118.3">1V2</text>
<text x="92" y="117.8">R21</text>
<text x="135.4" y="116.5">C128</text>
<text x="135.4" y="119.1">100n</text>
<text x="149.8" y="115.3">1R</text>
<text x="162.5" y="115.3">C121</text>
<text x="162.5" y="117.8">220n</text>
<text x="172.7" y="115.3">C123</text>
<text x="172.7" y="117.8">2u2</text>
<text x="182.9" y="115.3">C125</text>
<text x="182.9" y="117.8">22u</text>
<text x="224" y="117.8">VDD_SER</text>
<text x="224" y="115.3">VDD_SER</text>
<text x="239.2" y="115.3">GND</text>
<text x="239.2" y="117.8">GND</text>
<text x="253.9" y="116.5">R8</text>
<text x="264.1" y="116.5">0R</text>
<text x="271" y="119.1">GND</text>
<text x="22.8" y="125.4">C11</text>
<text x="36" y="125.4">EN</text>
<text x="36" y="122.9">VIN</text>
<text x="42.3" y="122.9">SW</text>
<text x="42.6" y="125.4">FB</text>
<text x="60.9" y="122.9">R17</text>
<text x="60.9" y="125.4">200k</text>
<text x="81.3" y="122.9">C24</text>
<text x="81.3" y="125.4">10u</text>
<text x="91.4" y="122.9">C29</text>
<text x="91.4" y="125.4">1u</text>
<text x="92.6" y="120.3">0R</text>
<text x="101.6" y="120.3">+1V2</text>
<text x="181.8" y="123.9">GND</text>
<text x="224" y="122.9">VDD_PLL</text>
<text x="240.5" y="122.9">NC</text>
<text x="253.4" y="121.6">dnp</text>
<text x="264.1" y="121.6">R9</text>
<text x="22.8" y="128">4u7</text>
<text x="41.6" y="129.1" transform="rotate(-90 41.6 129.1)">GND</text>
<text x="60.9" y="130.5">R18</text>
<text x="140.2" y="128">GND</text>
<text x="155.6" y="130.5">TP6</text>
<text x="168.1" y="126.7">GND</text>
<text x="177.9" y="126.7">TP11</text>
<text x="229.9" y="130.5">GateMate-CCGM1A1</text>
<text x="231.1" y="128">U4G</text>
<text x="247.9" y="129.2">PWR_FLAG</text>
<text x="18.3" y="135.6">GND</text>
<text x="60.9" y="133">200k</text>
<text x="81.8" y="134.3">GND</text>
<text x="150.4" y="137.4">R23</text>
<text x="153.7" y="133">VDD_PLL</text>
<text x="38.6" y="139.4">GND</text>
<text x="56.4" y="139.4">GND</text>
<text x="135.4" y="141.7">C42</text>
<text x="151" y="141.4">1R</text>
<text x="165.1" y="141.9">C33</text>
<text x="175.2" y="141.9">C36</text>
<text x="185.4" y="141.9">C39</text>
<text x="135.4" y="144.2">100n</text>
<text x="165.1" y="144.5">220n</text>
<text x="175.2" y="144.5">2u2</text>
<text x="185.4" y="144.5">22u</text>
<text x="140.2" y="153.4">GND</text>
<text x="170.7" y="153.4">GND</text>
<text x="177.5" y="150.8">GND</text>
<text x="181" y="153.4">TP7</text>
<text x="192.5" y="172.4">JP301</text>
<text x="188.1" y="175">Jumper_2_Open</text>
<text x="204.5" y="178.8">+3V3</text>
</g>
<g font-size="1.3" fill="#0000c2">
<text x="31.7" y="40.6">1.689V @ 5V</text>
<text x="97.2" y="65.2">open: 0.9V</text>
<text x="97.8" y="67.3">1-2: 1.0V</text>
<text x="97.8" y="69.3">2-3: 1.1V</text>
<text x="43.6" y="77.4">1277AS-H-2R2M=P2</text>
<text x="68.6" y="101.6">0.6*(1+(200/100))=1.8</text>
<text x="45.9" y="112.7">1277AS-H-2R2M=P2</text>
<text x="68.6" y="137.1">0.6*(1+(200/200))=1.2</text>
</g>
<g font-size="1.3" fill="#aaa">
<text x="110.4" y="63.6" transform="rotate(-90 110.4 63.6)">1</text>
<text x="112.9" y="63.6" transform="rotate(-90 112.9 63.6)">2</text>
<text x="115.4" y="63.6" transform="rotate(-90 115.4 63.6)">3</text>
</g>
<g font-size="1.3" fill="#989898">
<text x="108.4" y="70.1">Vcore_sel</text>
<text x="117.7" y="66.7">J3</text>
<text x="146.6" y="92.4">MPZ1608</text>
<text x="149.9" y="96.5">L6</text>
<text x="146.6" y="117.8">MPZ1608</text>
<text x="149.9" y="122.4">L7</text>
<text x="150.5" y="144.5">dnp</text>
<text x="151.2" y="148.8">L5</text>
</g>
<g font-size="1.3" fill="#a90000">
<text x="33.6" y="88.8">1</text>
<text x="33.6" y="86.2">4</text>
<text x="46.3" y="86.2">3</text>
<text x="46.3" y="88.8">5</text>
<text x="40.5" y="96" transform="rotate(-90 40.5 96)">2</text>
<text x="220.3" y="104">F9</text>
<text x="244.5" y="104">A1</text>
<text x="219.8" y="109.1">T16</text>
<text x="243.7" y="109.1">U14</text>
<text x="243.9" y="111.6">V14</text>
<text x="219.6" y="116.7">U12</text>
<text x="219.7" y="114.2">V17</text>
<text x="243.7" y="114.2">U16</text>
<text x="243.9" y="116.7">V16</text>
<text x="33.6" y="124.3">1</text>
<text x="33.6" y="121.8">4</text>
<text x="46.3" y="121.8">3</text>
<text x="46.3" y="124.3">5</text>
<text x="219.6" y="121.8">P16</text>
<text x="243.7" y="121.8">N16</text>
<text x="40.5" y="131.5" transform="rotate(-90 40.5 131.5)">2</text>
</g>
<text font-size="1.2" fill="#840000" x="55.6" y="200.2" transform="rotate(-90 55.6 200.2)">EN_3V3</text>
<g font-size="1" fill="#0000c2">
<text x="122.7" y="39.7">R2 = R1 / ((Vout/0.6) -1)</text>
<text x="123.9" y="38.1">MPM3833CGRH Datasheet</text>
<text x="119.3" y="42.9">R2 = 20000 / ((0.9/0.6)-1) = 40K</text>
<text x="119.3" y="46.1">R2 = 20000 / ((1.1/0.6)-1) = 24K</text>
<text x="120" y="44.5">R2 = 20000 / ((1/0.6)-1) = 30K</text>
<text x="127.2" y="49.4">Top resistor 20K</text>
<text x="127.6" y="52.6">Bottom resistor</text>
<text x="119.3" y="55.8">40K paralell to 120k = 30k for 1.0V</text>
<text x="119.8" y="57.4">40K paralell to 60k = 24k for 1.1V</text>
<text x="128.6" y="54.2">40K for 0.9V</text>
</g>
<g font-size="1" fill="#006464">
<text x="107.4" y="53.6" transform="rotate(-90 107.4 53.6)">40k</text>
<text x="111.2" y="53.6" transform="rotate(-90 111.2 53.6)">120k</text>
<text x="116.3" y="53.4" transform="rotate(-90 116.3 53.4)">60k</text>
</g>
<text font-size="1" fill="#840000" x="44" y="191.8" transform="rotate(-90 44 191.8)">V_IN_INT</text>
</svg>
